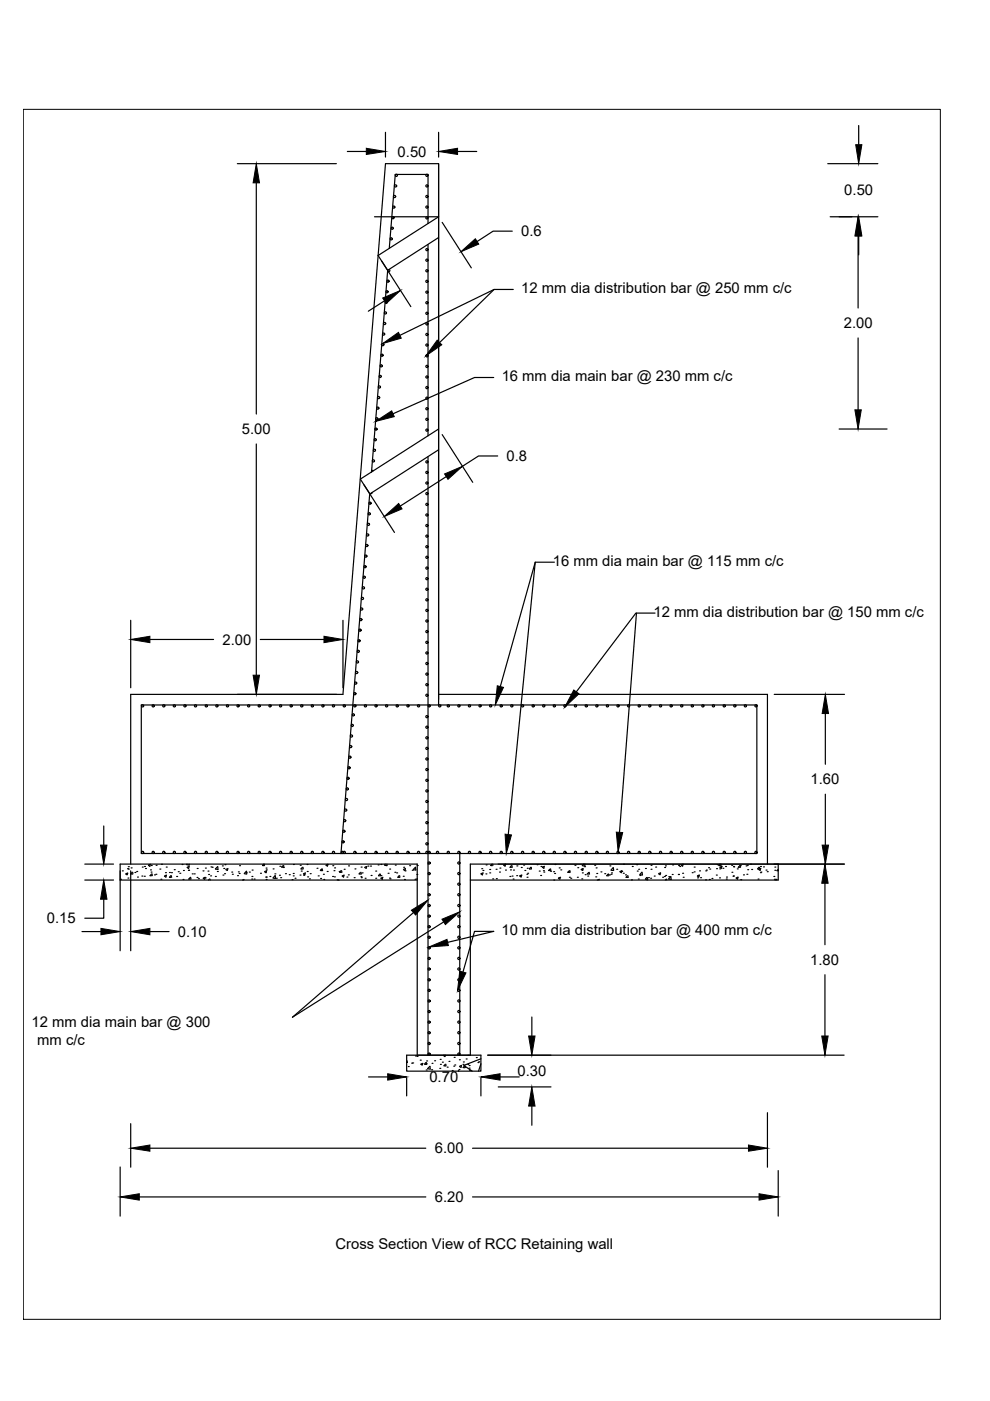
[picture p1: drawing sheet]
<svg xmlns="http://www.w3.org/2000/svg" width="210mm" height="297mm" viewBox="0 0 210 297" stroke-linecap="round" stroke-linejoin="round" font-family="sans-serif">
<!-- layer: 0 -->
<g fill="none" stroke="#000" stroke-width=".25">
<path d="M50.3 34.7h21M54.3 38.8v49M73.6 32.1h4.1M81.7 28.1v5.2M93 28.1v5.2M93 34.7v114.8M97 32.1h4.1M175.5 34.7h10.6M182.1 26.6v4.1M79.4 46h13.6l-12.8 8.2 2 3.1 10.8-6.9M80.9 55.4l6.2 9.6M82.4 57.1l.2 .4-.2 .1-.2-.3-3.4 42.8"/>
<path d="M90.7 47.4v-10.4h-6.9l-1.3 15.6M90.7 51.8v40.6M93.8 47.1l6.1 9.7M108.6 49h-4.1l-3.3 2.2M176 46h10.1M181.9 50v15.3M182.1 50v4M81.5 63.8l-3.4 2.2M104.8 61.4l-11.6 11.2M108.8 61.4h-4l-20 9.7M181.9 71.7v15.2M54.3 94.1v49.1"/>
<path d="M79.2 99.8h-.3l-.1 .2M79.5 91h.1M90.7 96.8v126.9M93 91l-16.6 10.6 2 3.1 14.6-9.3M93.8 92.1l6.4 10.2M104.7 80h-4.1l-17.3 7.7M105.5 96.7h-4l-3.5 2.2M177.9 91h10.2M77.2 102.8l6.4 10.1M78.4 104.7l-6.1 76.3M78.9 104.4l-.1 .2h-.3M94.6 101l-9.7 6.3"/>
<path d="M113.5 119.2l-5.7 57.7M117.5 119.2h-4l-7.4 26.4M27.7 131.5v14.3M31.8 135.6h13.5M55.2 135.6h13.5M72.7 131.5v14.3M134.9 130l-3.6 46.5M138.9 130h-4.1l-12.6 16.7M30 149.5h130.5v31.5h-130.5zM93 148.3v-113.6h-11.3l-9 112.5h-45v36M93 147.2h69.7v36M164.2 147.2h14.9"/>
<path d="M175 151.3v10.7M22 175.1v4.1M175 168.4v10.8M17.4 197.5h4M18 183.2h6.1M18 186.6h6.1M22 190.7v4h-4M25.5 186.6h63M25.6 186.4h.1M25.9 184.6h.1M27 184.2h.1M27.1 185.2l-.1 .3-.3-.2"/>
<path d="M27.1 185.1l-.4 .1M27.1 186.2h.1M27.2 184.3h.1M27.2 183.8h.1M27.7 184.6v17M27.8 184h.1M28 184.9l-.3 .4h.4M28.1 184.9l.1 .4M28.6 185h.1M29 184.8h.1M29.2 186h.1M30.1 185.7h.1"/>
<path d="M30.2 183.8h.1M30.6 185.8h.1M30.6 183.7h.1M30.8 184.1h.1M31.5 183.5l.2 .2M31.8 197.5h4M31.9 183.3l-.1 .4M31.9 184.4h.1M31.9 183.2l-.4 .2M32 184.9h.1M32.1 183.5h.1M32.1 185.3l-.3 .4h.4"/>
<path d="M32.2 185.3l.1 .4M32.8 185.5h.1M33 185.4h.1M33.1 183.5h.1M33.9 184.3h.1M34.1 186.4h.1M34.2 183.2h.1M35.1 185h.1M35.2 183.8h.1M35.3 185.5l-.4 .2M35.3 185.6l-.1 .4-.3-.2M35.9 185h.1"/>
<path d="M36.2 185.7l-.3 .3h.4M36.3 185.7l.1 .3M36.4 185h.1M36.9 184.4h.1M37.5 185.8h.1M37.8 184.8h.1M38.1 185.2h.1M38.6 183.3h.1M38.8 186.5h.1M38.9 184.6h.1M39.7 183.2l-.1 .1M39.9 184.5h.1"/>
<path d="M40.1 183.8l-.2 .3-.2-.2M40.1 183.2v.2l-.5-.1M40.1 183.7l-.4 .2M40.3 186l-.3 .4h.4M40.4 186l.1 .4M40.8 185.3h.1M41.2 185.3h.1M41.8 186h.1M41.8 184.1h.1M42.1 186.3h.1M43 184.6h.1M43.5 186.1h.1"/>
<path d="M43.5 186l-.4 .2M43.5 186.1l-.1 .3-.3-.2M43.5 184.1h.1M44.1 184.7h.1M44.2 185.4h.1M44.4 186.4l-.2 .2M44.5 186.4l.1 .2M44.6 185.7h.1M44.7 183.8h.1M45 183.9h.1M45.7 185.8h.1M45.7 184.3h.5"/>
<path d="M46.1 184.8h.1M46.1 183.8l-.4 .4M46.2 183.8v.5M47.1 183.6h.1M47.3 185.5h.1M47.4 184.1h.1M47.6 185.2h.1M47.7 183.3h.1M48.3 184.2l-.1 .4-.3-.2M48.3 184.2l-.4 .1M49.1 184.9h.1M49.3 185.4h.1"/>
<path d="M50.4 185.7h.1M50.5 184.9h.1M50.7 185.2h.1M50.8 183.5h.1M51.7 186.5l-.3 .1M51.7 186.5v.1M51.8 185.2l.5 .1M52.2 185h.1M52.2 184.7l-.4 .5M52.3 184.7v.5M52.9 184.9h.1M53.4 186.4h.1"/>
<path d="M53.4 185.8h.1M53.5 184.5h.1M53.9 186.4h.1M55.2 185.2h.1M55.9 183.2l-.2 .3h.3M56 183.2l.1 .3M56.3 186h.1M56.4 184.1h.1M56.4 186.5h.1M56.5 184.4h.1M56.5 186h.1M56.5 184.7l-.1 .3-.3-.1"/>
<path d="M56.5 184.6l-.4 .2M57.2 185.8h.1M57.9 184.2h.1M57.9 186.2l.5 .1M58.3 185.3h.1M58.3 185.7l-.4 .4M58.4 185.7v.5M58.6 186.2h.1M59.3 185.6h.1M59.3 183.7h.1M59.5 186.1h.1M60 183.5l-.3 .3 .4 .1"/>
<path d="M60.1 183.9h.1M60.1 183.5l.1 .4M60.5 185.2h.1M61.3 185.4h.1M61.9 186.5h.1M62.2 185.2h.1M62.2 185.7h.1M62.2 183.3h.1M62.6 186.2h.1M63.6 185.5h.1M63.7 183.5h.1M63.9 184.7h.1"/>
<path d="M64.1 183.9l-.3 .3 .4 .1M64.2 183.9l.1 .3M64.4 185.6h.1M64.8 185.1l-.4 .1 .2 .3 .1-.3M65.1 183.3h.1M65.1 184.8h.1M65.2 185.9h.1M65.6 186.3h.1M65.8 185.2h.1M67.2 184.1h.1M67.5 185.7h.1M68 186.3h.1"/>
<path d="M68.1 184.3h.1M68.2 184.3l-.3 .3h.4M68.3 184.2l.1 .4M68.6 185.4h.1M68.7 186.5h.1M69.4 184.8h.1M69.5 183.2l-.3 .2M69.5 183.3l-.1 .3-.3-.1M70.5 185.8h.1M70.6 183.5h.1M70.8 184.6h.1M70.9 185.9h.1"/>
<path d="M70.9 184h.1M71.5 186.5h.1M71.7 186.6h.1M71.9 184.8h.1M72.3 184.6l-.3 .3 .4 .1M72.4 184.6l.1 .3M72.9 185.6l-.1 .4-.3-.3M73 184.3h.1M73 185.5l-.4 .2M73.6 186h.1M73.9 185.5h.1M73.9 183.6h.1"/>
<path d="M75.1 186.1h.1M75.3 184.2h.1M76.4 185l-.3 .3h.4M76.5 185.9h.1M76.5 184.9l.1 .4M76.6 183.8h.1M76.6 186.1h.1M76.8 185.1h.1M77.4 186.2h.1M77.8 183.7l-.4 .1M77.8 183.8l-.2 .3-.3-.2M78 183.6h.1"/>
<path d="M78.6 183.6h.1M78.7 185.6h.1M79.7 184.7h.1M79.7 186.2h.1M80.2 183.4h.1M80.5 185.3l-.3 .4h.4M80.6 185.3l.1 .4M80.8 185.7h.1M80.8 183.3h.1M81.1 186v.4l-.3-.2M81.2 186l-.4 .2M81.6 183.5h.5"/>
<path d="M81.7 183.2l-.2 .2M82 183.2l.1 .3M82.3 185.2h.1M82.6 186.2h.1M82.6 184.3h.1M82.7 186.3h.1M83.7 184.9h.1M83.8 183.4h.1M84.1 185.1h.1M84.6 185.7l-.2 .3h.3M84.7 185.7l.1 .3M85.5 185.8h.1"/>
<path d="M85.6 183.9h.1M85.8 186.5h.1M85.9 184.6h.1M86 184.1l-.4 .2M86 184.2l-.2 .4-.3-.2M86.9 183.5h.1M87.4 184.5h.1M87.6 184.3l.5-.4 .1 .5M87.7 184.4l.5 .1M87.7 193.5l-25.7 22.2 32.1-20.2M88 186.4h.1M88.4 185.4h.1"/>
<path d="M88.5 183.5h.1M88.5 186.3v.1M94.9 199.8l9.8-2.3h-4.1l-2.4 8.6M97.5 181v42.7M102.1 184.2h.1M102.4 184.6h.1M102.4 185.1l-.4 .1 .3 .3 .1-.3M103 185.3h.1M103.1 183.4h.1M103.8 185.1h.1M103.8 184.3h.1M104.3 183.2l-.3 .3h.4"/>
<path d="M104.5 186.3h.1M104.5 183.2v.3M105.2 184.3h.1M105.2 186.3h.1M105.9 184.9h.1M106 184.1h.1M107.2 184.5h.1M107.2 183.3l-.1 .3-.3-.1M107.2 183.2l-.4 .2M108.1 185.8h.1M108.2 184.4h.1M108.4 183.5l-.3 .4h.4"/>
<path d="M108.5 183.5l.1 .4M108.6 185.7h.1M108.8 186.4h.1M108.9 184.5h.1M109.5 185.7h.1M109.6 183.6h.1M110.2 185.7l.3 .2M110.5 183.9h.1M110.6 185.6l-.1 .4M110.6 185.5l-.4 .2M111 183.4h.1M111.3 184.6h.1"/>
<path d="M111.7 185.4h.1M111.7 186h.1M111.8 184.1h.1M111.9 185.2h.1M112.5 183.9l-.2 .3 .3 .1M112.6 183.9l.1 .3M113.9 183.3h.1M114.3 184.7h.1M114.6 185.6h.1M114.7 183.7h.1M115.2 184.6h.1M115.3 184.9h.1"/>
<path d="M115.4 183.8l-.1 .3-.3-.2M115.4 183.7l-.4 .1M116.6 184.3l-.3 .3h.4M116.7 184.7h.1M116.7 184.2l.1 .4M117.4 184.8h.1M117.4 186.6h.1M117.6 185.2h.1M117.7 183.3h.1M118.6 184h.1M118.8 186l-.1 .4-.3-.2M118.9 186l-.5 .1"/>
<path d="M118.9 184.4h.1M120.4 184.9h.1M120.4 184.9l.4 .1M120.5 184.8h.1M120.7 186h.1M120.7 184.6l-.3 .3M120.8 184.6l.1 .3M121 186.2h.1M121.9 183.5h.1M122.4 186h.1M122.5 184h.1M123.3 186.3h.1"/>
<path d="M123.4 184.4h.1M123.5 185.1h.1M123.5 183.5l.5 .1M123.6 184.2l-.1 .4-.3-.3M123.6 184.1l-.3 .2M123.7 183.2l-.2 .3M123.9 183.8h.1M124 183.2v.4M124.1 185.4h.1M124.6 185.7h.1M124.8 185l-.3 .3h.4M124.9 184.9l.1 .4"/>
<path d="M126.1 183.5h.1M126.3 185.9h.1M126.4 184h.1M126.5 185.2h.1M127 186.5v.1M127.1 186.4l-.5 .2M127.4 184.9h.1M128.2 185.2h.1M128.9 185.3l-.3 .4h.4M129 185.3l.1 .4M129.2 185.5h.1M129.3 183.6h.1"/>
<path d="M129.6 185.4h.1M129.6 184.5l.5 .1M129.7 185.1h.1M130 184l-.4 .4M130 184l.1 .5M130.8 184.3h.1M131.5 184.8l.4-.2-.2 .4-.3-.2M131.8 184.8h.1M132.2 185.2h.1M132.2 183.2h.1M132.6 185.5h.1M133 185.7l-.3 .3h.4"/>
<path d="M133.1 185.7l.1 .3M133.9 186.5h.1M134.1 183.7h.1M135 183.3h.1M135.1 184.7h.1M135.3 186.4h.1M135.4 184.3h.1M135.7 185.6h.1M135.7 185.4l.5 .1M136.1 184.9l-.4 .5M136.1 184.9l.1 .5M136.8 184.1h.1"/>
<path d="M137.1 186l-.3 .4h.4M137.1 186.5h.1M137.2 186l.1 .4M137.5 186.1h.1M138 186.2h.1M138 184.3h.1M138 183.5h.1M138.7 185.7h.1M139 183.8h.1M140.1 185.1l-.4 .1M140.1 185.1l-.2 .3-.3-.1M140.5 186h.1"/>
<path d="M140.9 185.8h.1M140.9 183.9h.1M141.1 183.6h.1M141.1 185.6h.1M141.2 186.4l-.2 .2M141.3 186.4l.1 .2M141.8 186.3l.4-.4 .1 .5M141.8 185.9h.1M141.8 186.4l.5 .1M142.5 185.4h.1M142.6 183.4h.1M143.8 185.4h.1"/>
<path d="M143.9 183.5h.1M144.1 183.7h.1M144.7 185.2h.1M144.9 186h.1M144.9 183.2l-.4 .2M144.9 183.3l-.2 .3-.3-.2M146.8 185h.1M147.2 184.9h.1M147.2 183.8h.1M147.9 186.1h.1M148.3 185.5l-.4 .2M148.3 185.6l-.1 .3-.3-.2"/>
<path d="M148.3 184.6h.1M148.5 186.1h.1M149.6 186.5h.1M149.6 184.6h.1M149.8 184.5h.1M150.2 184h.1M150.4 186.5h.1M150.5 184.3h.1M150.9 186.3h.1M151.9 185.5h.1M151.9 184.2h.1M152.1 183.3h.1"/>
<path d="M152.6 186.1h.1M152.6 184.2h.1M152.7 183.2l-.3 .3h.4M152.9 183.2v.3M153.1 183.8l-.2 .3-.3-.2M153.1 183.7l-.4 .1M153.3 184.1h.1M153.8 183.7h.1M154 186.4h.1M154 186h.1M155.1 183.5h.1M155.2 184.9h.1"/>
<path d="M155.4 185.8h.1M155.5 185.7h.1M155.5 183.7h.1M155.6 183.8h.1M156.3 184.2h.1M156.5 186l-.4 .1M156.5 186l-.1 .4-.3-.2M156.8 183.5l-.3 .4h.4M156.9 183.5l.1 .4M157 183.5h.1M157 186.5h.1M157.6 185.5h.1"/>
<path d="M158.2 183.6h.1M158.4 185.4h.1M158.4 183.5h.1M158.5 184.4h.1M159.1 183.2h.1M159.4 184.3h.1M160.7 186.4h.1M160.9 184.3l.2 .2M160.9 183.9l-.3 .3 .4 .1M161 183.9l.1 .3M161.2 183.7h.1M161.2 185h.1"/>
<path d="M161.3 184.2l-.2 .4M161.3 184.9h.1M161.3 184.1l-.4 .2M161.9 183.8h.1M162.4 184.5h.1M162.7 184.8h.1M164.1 185.8h.1M164.2 186.4h.1M164.3 184.5h.1M164.3 183.8h.1M164.7 186.4l-.4 .2M164.7 186.5v.1"/>
<path d="M164.8 184.6h.1M165 184.3l-.3 .3h.3M165 183.2v3.4h-65.3M174.9 187.3v13M179.1 183.2h-79.4v40.5M25.5 201.6v-18.4h63v40.5M112.8 215.6v4.1M174.9 206.7v13M27.7 238.2v9.3M78.1 228.3h4.1M86.2 223.7h15.8v3.4h-15.8zM86.2 225.3h.1"/>
<path d="M86.2 228.5v3.9M86.3 224.9l.1 .4M86.6 226.1h.1M87.3 225.4h.1M87.5 225.4h.1M88.1 223.9h.1M88.4 224h.1M89.1 224.8h.1M89.6 225.5l-.1 .3-.3-.1M89.6 225.5l-.3 .1M90.2 225.7h.1M90.3 225.3l-.3 .3 .4 .1"/>
<path d="M90.3 225.5h.1M90.4 226.9h.1M90.4 225.3l.1 .3M90.5 224.9h.1M90.7 226.6l.5 .1M91.1 226.1l-.4 .5M91.2 226.1v.5M91.5 226.8h.1M91.6 225.5h.1M92.1 224.9h.1M93.2 226.5h.1M93.3 224.6h.1"/>
<path d="M93.4 225.7h.1M93.8 225.2h.1M94.1 223.8l.2 .2M94.1 223.7v.1M94.4 225.7l-.3 .3h.4M94.4 223.7l-.1 .3M94.5 225.6l.1 .4M94.8 226.3h.1M95.2 225h.1M95.9 227h.1M96.2 226h.1M96.3 224.2h.1"/>
<path d="M96.4 225.8h.1M97.2 227v.1M97.3 227v.1M97.3 226.8h.1M97.4 224.7h.1M97.9 225.9l-.4 .1M97.9 226l-.2 .3-.3-.2M98.2 225.7h.1M98.2 225.2h.1M98.4 225.9l1.7 1.2M98.5 226l-.3 .3 .3 .1M98.6 226l.1 .3"/>
<path d="M98.8 224.5h.1M99.2 225.7h.1M99.2 223.8h.1M99.5 226.5h.1M99.5 225.9h.1M99.6 226.9h.1M101 224.2h.1M101.3 225.3h.1M101.5 225.1h.1M102 224.5l-3.6 1.4M102 225.5l-.5 1.6M102 228.5v3.9"/>
<path d="M103.4 223.7h75.6M105.6 230.4h11.2M106 228.3h4.1M112.8 234.5v4.1M162.7 235.9v11.6M25.5 247.4v10.4M29.5 253.8h60.8M31.8 243.4h58.5M100.2 243.4h58.5M100.2 253.8h60.7M165 248.2v9.6"/>
<circle cx="83.9" cy="39.4" r=".23"/>
<circle cx="84" cy="37.2" r=".23"/>
<circle cx="90.5" cy="37.2" r=".23"/>
<circle cx="90.5" cy="39.4" r=".23"/>
<circle cx="82.3" cy="59.6" r=".23"/>
<circle cx="82.9" cy="50.6" r=".23"/>
<circle cx="83.1" cy="48.4" r=".23"/>
<circle cx="83.3" cy="46.2" r=".23"/>
<circle cx="83.5" cy="43.9" r=".23"/>
<circle cx="83.7" cy="41.7" r=".23"/>
<circle cx="90.5" cy="57.4" r=".23"/>
<circle cx="90.5" cy="46.2" r=".23"/>
<circle cx="90.5" cy="59.7" r=".23"/>
<circle cx="90.5" cy="55.2" r=".23"/>
<circle cx="90.5" cy="52.9" r=".23"/>
<circle cx="90.5" cy="41.7" r=".23"/>
<circle cx="90.5" cy="43.9" r=".23"/>
<circle cx="80.6" cy="79.8" r=".23"/>
<circle cx="80.8" cy="77.6" r=".23"/>
<circle cx="81" cy="75.3" r=".23"/>
<circle cx="81.2" cy="73.1" r=".23"/>
<circle cx="81.3" cy="70.8" r=".23"/>
<circle cx="81.5" cy="68.6" r=".23"/>
<circle cx="81.7" cy="66.3" r=".23"/>
<circle cx="81.9" cy="64.1" r=".23"/>
<circle cx="82" cy="61.9" r=".23"/>
<circle cx="90.5" cy="75.4" r=".23"/>
<circle cx="90.5" cy="79.9" r=".23"/>
<circle cx="90.5" cy="77.7" r=".23"/>
<circle cx="90.5" cy="61.9" r=".23"/>
<circle cx="90.5" cy="73.2" r=".23"/>
<circle cx="90.5" cy="68.7" r=".23"/>
<circle cx="90.5" cy="70.9" r=".23"/>
<circle cx="90.5" cy="64.2" r=".23"/>
<circle cx="90.5" cy="66.4" r=".23"/>
<circle cx="79.2" cy="97.7" r=".23"/>
<circle cx="79.4" cy="95.5" r=".23"/>
<circle cx="79.6" cy="93.2" r=".23"/>
<circle cx="79.7" cy="91" r=".23"/>
<circle cx="79.9" cy="88.8" r=".23"/>
<circle cx="80.1" cy="86.5" r=".23"/>
<circle cx="80.3" cy="84.3" r=".23"/>
<circle cx="80.4" cy="82" r=".23"/>
<circle cx="90.5" cy="91.2" r=".23"/>
<circle cx="90.5" cy="88.9" r=".23"/>
<circle cx="90.5" cy="84.4" r=".23"/>
<circle cx="90.5" cy="82.2" r=".23"/>
<circle cx="90.5" cy="86.7" r=".23"/>
<circle cx="90.5" cy="97.9" r=".23"/>
<circle cx="77.6" cy="117.9" r=".23"/>
<circle cx="77.8" cy="115.7" r=".23"/>
<circle cx="77.9" cy="113.4" r=".23"/>
<circle cx="78.1" cy="111.2" r=".23"/>
<circle cx="78.3" cy="108.9" r=".23"/>
<circle cx="78.5" cy="106.7" r=".23"/>
<circle cx="90.5" cy="106.9" r=".23"/>
<circle cx="90.5" cy="100.2" r=".23"/>
<circle cx="90.5" cy="109.2" r=".23"/>
<circle cx="90.5" cy="102.4" r=".23"/>
<circle cx="90.5" cy="111.4" r=".23"/>
<circle cx="90.5" cy="113.7" r=".23"/>
<circle cx="90.5" cy="104.7" r=".23"/>
<circle cx="90.5" cy="115.9" r=".23"/>
<circle cx="90.5" cy="118.2" r=".23"/>
<circle cx="76" cy="138.1" r=".23"/>
<circle cx="76.1" cy="135.9" r=".23"/>
<circle cx="76.3" cy="133.6" r=".23"/>
<circle cx="76.5" cy="131.4" r=".23"/>
<circle cx="76.7" cy="129.1" r=".23"/>
<circle cx="76.8" cy="126.9" r=".23"/>
<circle cx="77.1" cy="124.6" r=".23"/>
<circle cx="77.2" cy="122.4" r=".23"/>
<circle cx="77.4" cy="120.1" r=".23"/>
<circle cx="90.5" cy="120.4" r=".23"/>
<circle cx="90.5" cy="122.7" r=".23"/>
<circle cx="90.5" cy="138.4" r=".23"/>
<circle cx="90.5" cy="136.2" r=".23"/>
<circle cx="90.5" cy="124.9" r=".23"/>
<circle cx="90.5" cy="127.2" r=".23"/>
<circle cx="90.5" cy="131.7" r=".23"/>
<circle cx="90.5" cy="133.9" r=".23"/>
<circle cx="90.5" cy="129.4" r=".23"/>
<circle cx="30.2" cy="149.7" r=".23"/>
<circle cx="32.5" cy="149.7" r=".23"/>
<circle cx="34.7" cy="149.7" r=".23"/>
<circle cx="37" cy="149.7" r=".23"/>
<circle cx="39.2" cy="149.7" r=".23"/>
<circle cx="41.5" cy="149.7" r=".23"/>
<circle cx="43.7" cy="149.7" r=".23"/>
<circle cx="46" cy="149.7" r=".23"/>
<circle cx="48.2" cy="149.7" r=".23"/>
<circle cx="50.5" cy="149.7" r=".23"/>
<circle cx="52.7" cy="149.7" r=".23"/>
<circle cx="55" cy="149.7" r=".23"/>
<circle cx="57.2" cy="149.7" r=".23"/>
<circle cx="59.5" cy="149.7" r=".23"/>
<circle cx="61.7" cy="149.7" r=".23"/>
<circle cx="64" cy="149.7" r=".23"/>
<circle cx="66.2" cy="149.7" r=".23"/>
<circle cx="68.5" cy="149.7" r=".23"/>
<circle cx="70.7" cy="149.7" r=".23"/>
<circle cx="73" cy="149.7" r=".23"/>
<circle cx="74.3" cy="158.3" r=".23"/>
<circle cx="74.5" cy="156" r=".23"/>
<circle cx="74.7" cy="153.8" r=".23"/>
<circle cx="74.9" cy="151.6" r=".23"/>
<circle cx="75.2" cy="149.7" r=".23"/>
<circle cx="75.2" cy="147.1" r=".23"/>
<circle cx="75.4" cy="144.8" r=".23"/>
<circle cx="75.6" cy="142.6" r=".23"/>
<circle cx="75.8" cy="140.3" r=".23"/>
<circle cx="77.5" cy="149.7" r=".23"/>
<circle cx="79.7" cy="149.7" r=".23"/>
<circle cx="82" cy="149.7" r=".23"/>
<circle cx="84.2" cy="149.7" r=".23"/>
<circle cx="86.5" cy="149.7" r=".23"/>
<circle cx="88.7" cy="149.7" r=".23"/>
<circle cx="90.5" cy="140.7" r=".23"/>
<circle cx="90.5" cy="142.9" r=".23"/>
<circle cx="90.5" cy="145.2" r=".23"/>
<circle cx="90.5" cy="156.4" r=".23"/>
<circle cx="90.5" cy="158.7" r=".23"/>
<circle cx="90.5" cy="154.2" r=".23"/>
<circle cx="90.5" cy="151.9" r=".23"/>
<circle cx="90.5" cy="147.4" r=".23"/>
<circle cx="91" cy="149.7" r=".23"/>
<circle cx="93.2" cy="149.7" r=".23"/>
<circle cx="95" cy="149.7" r=".23"/>
<circle cx="97.3" cy="149.7" r=".23"/>
<circle cx="99.5" cy="149.7" r=".23"/>
<circle cx="101.8" cy="149.7" r=".23"/>
<circle cx="104" cy="149.7" r=".23"/>
<circle cx="106.3" cy="149.7" r=".23"/>
<circle cx="108.5" cy="149.7" r=".23"/>
<circle cx="110.8" cy="149.7" r=".23"/>
<circle cx="113" cy="149.7" r=".23"/>
<circle cx="115.3" cy="149.7" r=".23"/>
<circle cx="117.5" cy="149.7" r=".23"/>
<circle cx="119.8" cy="149.7" r=".23"/>
<circle cx="122" cy="149.7" r=".23"/>
<circle cx="124.3" cy="149.7" r=".23"/>
<circle cx="126.5" cy="149.7" r=".23"/>
<circle cx="128.8" cy="149.7" r=".23"/>
<circle cx="131" cy="149.7" r=".23"/>
<circle cx="133.3" cy="149.7" r=".23"/>
<circle cx="135.5" cy="149.7" r=".23"/>
<circle cx="137.8" cy="149.7" r=".23"/>
<circle cx="140" cy="149.7" r=".23"/>
<circle cx="142.3" cy="149.7" r=".23"/>
<circle cx="144.5" cy="149.7" r=".23"/>
<circle cx="146.8" cy="149.7" r=".23"/>
<circle cx="149" cy="149.7" r=".23"/>
<circle cx="151.3" cy="149.7" r=".23"/>
<circle cx="153.6" cy="149.7" r=".23"/>
<circle cx="155.8" cy="149.7" r=".23"/>
<circle cx="158" cy="149.7" r=".23"/>
<circle cx="160.3" cy="149.7" r=".23"/>
<circle cx="72.7" cy="178.5" r=".23"/>
<circle cx="72.9" cy="176.2" r=".23"/>
<circle cx="73.1" cy="174" r=".23"/>
<circle cx="73.3" cy="171.8" r=".23"/>
<circle cx="73.5" cy="169.5" r=".23"/>
<circle cx="73.6" cy="167.3" r=".23"/>
<circle cx="73.8" cy="165" r=".23"/>
<circle cx="74" cy="162.8" r=".23"/>
<circle cx="74.2" cy="160.5" r=".23"/>
<circle cx="90.5" cy="174.4" r=".23"/>
<circle cx="90.5" cy="176.7" r=".23"/>
<circle cx="90.5" cy="167.7" r=".23"/>
<circle cx="90.5" cy="169.9" r=".23"/>
<circle cx="90.5" cy="163.2" r=".23"/>
<circle cx="90.5" cy="165.4" r=".23"/>
<circle cx="90.5" cy="172.2" r=".23"/>
<circle cx="90.5" cy="160.9" r=".23"/>
<circle cx="90.5" cy="178.9" r=".23"/>
<circle cx="30.2" cy="180.7" r=".23"/>
<circle cx="32.5" cy="180.7" r=".23"/>
<circle cx="34.7" cy="180.7" r=".23"/>
<circle cx="37" cy="180.7" r=".23"/>
<circle cx="39.2" cy="180.7" r=".23"/>
<circle cx="41.5" cy="180.7" r=".23"/>
<circle cx="43.7" cy="180.7" r=".23"/>
<circle cx="46" cy="180.7" r=".23"/>
<circle cx="48.2" cy="180.7" r=".23"/>
<circle cx="50.5" cy="180.7" r=".23"/>
<circle cx="52.7" cy="180.7" r=".23"/>
<circle cx="55" cy="180.7" r=".23"/>
<circle cx="57.2" cy="180.7" r=".23"/>
<circle cx="59.5" cy="180.7" r=".23"/>
<circle cx="61.7" cy="180.7" r=".23"/>
<circle cx="64" cy="180.7" r=".23"/>
<circle cx="66.2" cy="180.7" r=".23"/>
<circle cx="68.5" cy="180.7" r=".23"/>
<circle cx="70.7" cy="180.7" r=".23"/>
<circle cx="72.6" cy="180.7" r=".23"/>
<circle cx="73" cy="180.7" r=".23"/>
<circle cx="75.2" cy="180.7" r=".23"/>
<circle cx="77.5" cy="180.7" r=".23"/>
<circle cx="79.7" cy="180.7" r=".23"/>
<circle cx="82" cy="180.7" r=".23"/>
<circle cx="84.2" cy="180.7" r=".23"/>
<circle cx="86.5" cy="180.7" r=".23"/>
<circle cx="88.7" cy="180.7" r=".23"/>
<circle cx="90.5" cy="180.7" r=".23"/>
<circle cx="91" cy="180.7" r=".23"/>
<circle cx="91" cy="192" r=".23"/>
<circle cx="91" cy="183" r=".23"/>
<circle cx="91" cy="198.7" r=".23"/>
<circle cx="91" cy="196.5" r=".23"/>
<circle cx="91" cy="194.2" r=".23"/>
<circle cx="91" cy="187.5" r=".23"/>
<circle cx="91" cy="189.7" r=".23"/>
<circle cx="91" cy="185.2" r=".23"/>
<circle cx="92.8" cy="180.7" r=".23"/>
<circle cx="95" cy="180.7" r=".23"/>
<circle cx="97.3" cy="187.5" r=".23"/>
<circle cx="97.3" cy="198.7" r=".23"/>
<circle cx="97.3" cy="196.5" r=".23"/>
<circle cx="97.3" cy="192" r=".23"/>
<circle cx="97.3" cy="183" r=".23"/>
<circle cx="97.3" cy="180.7" r=".23"/>
<circle cx="97.3" cy="189.7" r=".23"/>
<circle cx="97.3" cy="185.2" r=".23"/>
<circle cx="97.3" cy="194.2" r=".23"/>
<circle cx="99.5" cy="180.7" r=".23"/>
<circle cx="101.8" cy="180.7" r=".23"/>
<circle cx="104" cy="180.7" r=".23"/>
<circle cx="106.3" cy="180.7" r=".23"/>
<circle cx="108.5" cy="180.7" r=".23"/>
<circle cx="110.8" cy="180.7" r=".23"/>
<circle cx="113" cy="180.7" r=".23"/>
<circle cx="115.3" cy="180.7" r=".23"/>
<circle cx="117.5" cy="180.7" r=".23"/>
<circle cx="119.8" cy="180.7" r=".23"/>
<circle cx="122" cy="180.7" r=".23"/>
<circle cx="124.3" cy="180.7" r=".23"/>
<circle cx="126.5" cy="180.7" r=".23"/>
<circle cx="128.8" cy="180.7" r=".23"/>
<circle cx="131" cy="180.7" r=".23"/>
<circle cx="133.3" cy="180.7" r=".23"/>
<circle cx="135.5" cy="180.7" r=".23"/>
<circle cx="137.8" cy="180.7" r=".23"/>
<circle cx="140" cy="180.7" r=".23"/>
<circle cx="142.3" cy="180.7" r=".23"/>
<circle cx="144.5" cy="180.7" r=".23"/>
<circle cx="146.8" cy="180.7" r=".23"/>
<circle cx="149" cy="180.7" r=".23"/>
<circle cx="151.3" cy="180.7" r=".23"/>
<circle cx="153.6" cy="180.7" r=".23"/>
<circle cx="155.8" cy="180.7" r=".23"/>
<circle cx="158" cy="180.7" r=".23"/>
<circle cx="160.3" cy="180.7" r=".23"/>
<circle cx="91" cy="214.5" r=".23"/>
<circle cx="91" cy="216.7" r=".23"/>
<circle cx="91" cy="205.5" r=".23"/>
<circle cx="91" cy="219" r=".23"/>
<circle cx="91" cy="210" r=".23"/>
<circle cx="91" cy="203.2" r=".23"/>
<circle cx="91" cy="212.2" r=".23"/>
<circle cx="91" cy="201" r=".23"/>
<circle cx="91" cy="207.7" r=".23"/>
<circle cx="97.3" cy="205.5" r=".23"/>
<circle cx="97.3" cy="212.2" r=".23"/>
<circle cx="97.3" cy="216.7" r=".23"/>
<circle cx="97.3" cy="210" r=".23"/>
<circle cx="97.3" cy="214.5" r=".23"/>
<circle cx="97.3" cy="201" r=".23"/>
<circle cx="97.3" cy="219" r=".23"/>
<circle cx="97.3" cy="203.2" r=".23"/>
<circle cx="97.3" cy="207.7" r=".23"/>
<circle cx="91" cy="221.2" r=".23"/>
<circle cx="91" cy="223.5" r=".23"/>
<circle cx="97.3" cy="221.2" r=".23"/>
<circle cx="97.3" cy="223.5" r=".23"/>
</g>
<g fill="#000" stroke="#000" stroke-width=".21">
<path d="M54.3 34.7l.7 4.1h-1.3zM77.7 31.4l4 .7-4 .7zM93 32.1l4-.7v1.4zM181.4 30.7h1.3l-.6 4zM97.7 53.4l3.1-2.8 .7 1.2zM181.9 46l.7 4h-1.3zM182.1 46l.6 4h-1.3zM81.1 63.2l3.8-1.6-3 2.7zM81.1 72.8l3.4-2.3 .6 1.2zM92.7 72.1l1 1-3.4 2.4zM79.6 89.4l3.4-2.3 .6 1.2zM181.3 86.9h1.3l-.7 4.1z"/>
<path d="M81.5 109.5l3-2.7 .7 1.1zM94.3 100.5l3.7-1.6-3 2.7zM27.7 135.6l4.1-.7v1.4zM68.7 134.9l4 .7-4 .7zM53.7 143.2h1.3l-.7 4zM105.4 145.4l1.4 .3-1.8 3.8zM121.7 146.3l1.1 .8-3.1 2.8zM175 147.2l.7 4.1h-1.4zM21.3 179.2h1.4l-.7 4zM107.1 176.9l1.3 .1-1.1 4zM130.7 176.4l1.3 .1-1 4zM174.3 179.2h1.4l-.7 4z"/>
<path d="M22 186.6l.7 4.1h-1.4zM21.4 196.8l4.1 .7-4.1 .7zM27.7 197.5l4.1-.7v1.4zM87.2 193l3.5-2.2-2.6 3.2zM93.7 194.9l3.8-1.6-3.1 2.7zM174.9 183.2l.7 4.1h-1.4zM91 200.8l3.8-1.6 .3 1.3zM97.5 205.9l1.3 .4-1.8 3.7zM112.1 219.7h1.3l-.6 4zM174.2 219.7h1.4l-.7 4zM82.2 227.7l4 .6-4 .7zM102 228.3l4-.6v1.3z"/>
<path d="M112.8 230.4l.6 4.1h-1.3zM25.5 253.8l4-.7v1.4zM27.7 243.4l4.1-.6v1.3zM158.7 242.8l4 .6-4 .7zM160.9 253.1l4.1 .7-4.1 .7z"/>
</g>
<path d="M4.9 23.2h194.5v256.5h-194.5z" fill="none" stroke="#000" stroke-width=".21"/>
<g font-size="3.1">
<text x="84.3" y="33.2">0.50</text>
<text x="179" y="41.4">0.50</text>
<text x="110.5" y="50.1">0.6</text>
<text x="110.5" y="62.2">12 mm dia distribution bar @ 250 mm c/c</text>
<text x="178.9" y="69.6">2.00</text>
<text x="106.4" y="80.8">16 mm dia main bar @ 230 mm c/c</text>
<text x="51.3" y="92.1">5.00</text>
<text x="107.4" y="97.8">0.8</text>
<text x="117.2" y="120">16 mm dia main bar @ 115 mm c/c</text>
<text x="138.5" y="130.8">12 mm dia distribution bar @ 150 mm c/c</text>
<text x="47.2" y="136.7">2.00</text>
<text x="171.9" y="166.3">1.60</text>
<text x="9.9" y="195.8">0.15</text>
<text x="37.7" y="198.7">0.10</text>
<text x="106.3" y="198.3">10 mm dia distribution bar @ 400 mm c/c</text>
<text x="171.8" y="204.6">1.80</text>
<text x="6.7" y="217.7">12 mm dia main bar @ 300</text>
<text x="7.9" y="221.5">mm c/c</text>
<text x="91" y="229.4">0.70</text>
<text x="109.7" y="228.2">0.30</text>
<text x="92.2" y="244.5">6.00</text>
<text x="92.2" y="254.9">6.20</text>
<text x="71.1" y="264.8">Cross Section View of RCC Retaining wall</text>
</g>
</svg>
